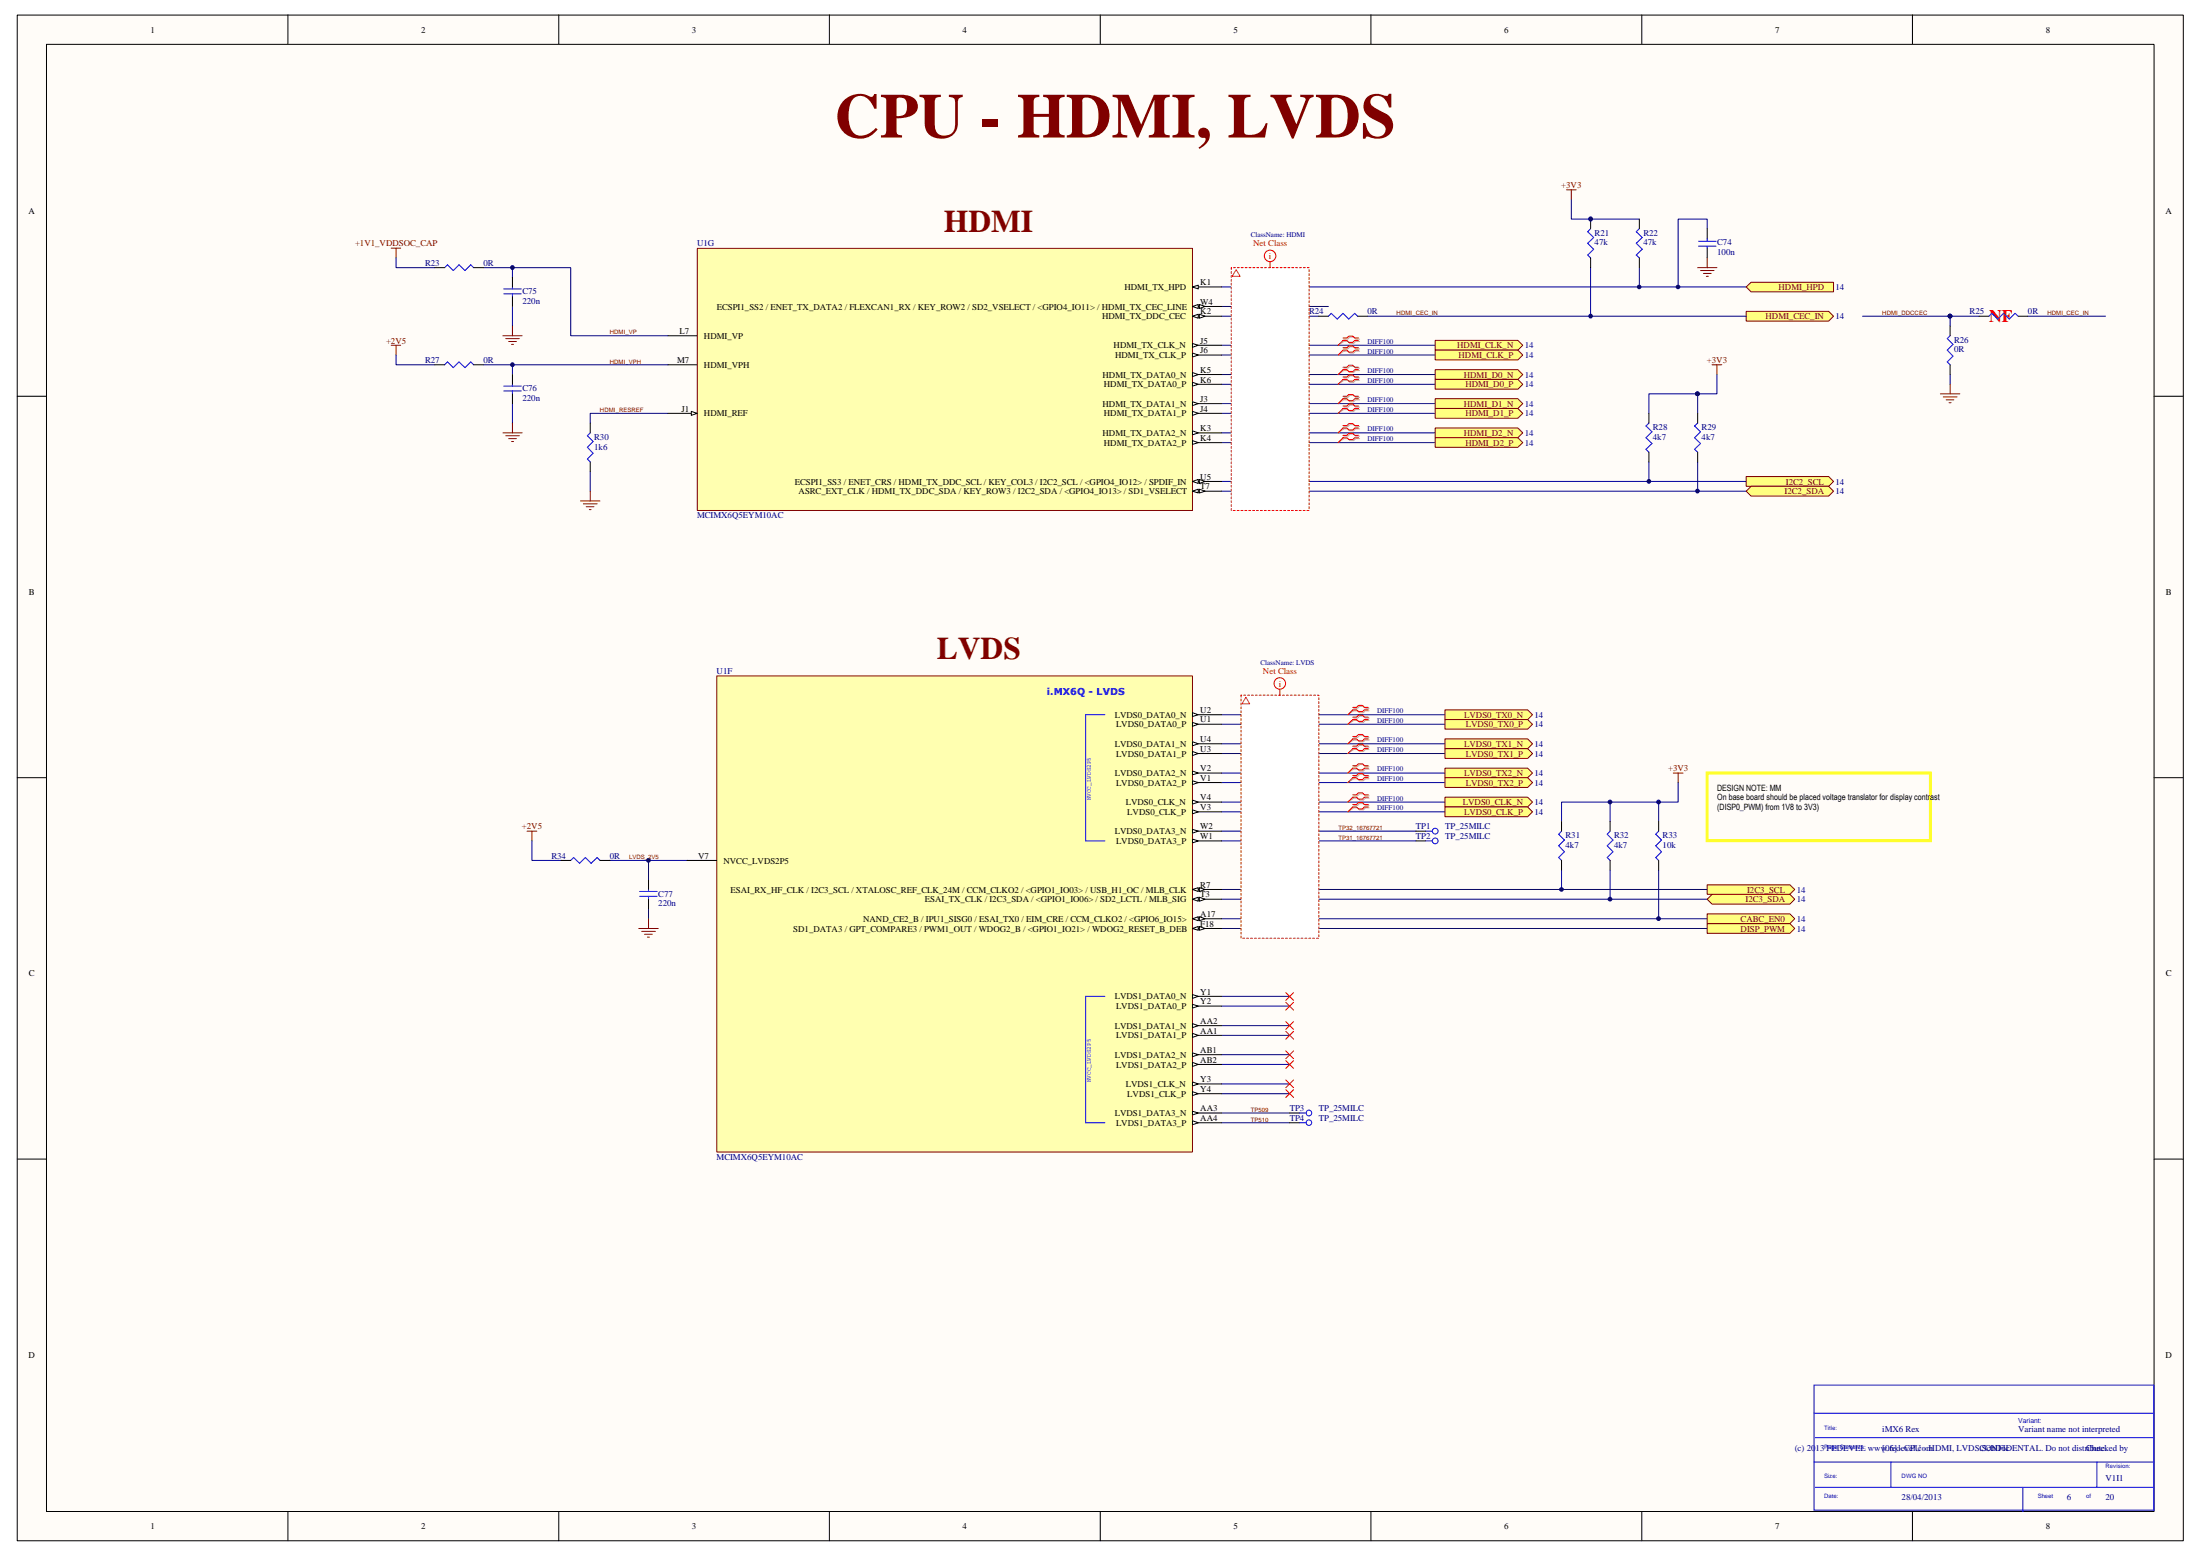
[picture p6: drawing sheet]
<svg xmlns="http://www.w3.org/2000/svg" width="420mm" height="297mm" viewBox="0 0 420 297" stroke-linecap="round" stroke-linejoin="round" font-family="sans-serif">
<path d="M3.3 2.9h413.7v291.2h-413.7z" fill="#fffcf8"/>
<path d="M3.3 2.9h413.7v291.2h-413.7z" fill="none" stroke="#000" stroke-width=".19"/>
<path d="M8.9 8.5h402.5v280h-402.5z" fill="#fffcf8"/>
<g fill="none" stroke="#000" stroke-width=".19">
<path d="M8.9 8.5h402.5v280h-402.5zM55 2.8v5.6M106.7 2.8v5.6M158.4 2.8v5.6M210.1 2.8v5.6M261.8 2.8v5.6M313.6 2.8v5.6M365.2 2.8v5.6M3.3 75.6h5.5M411.4 75.6h5.6M3.3 148.5h5.5M411.4 148.5h5.6"/>
<path d="M3.3 221.3h5.5M411.4 221.3h5.6M55 288.5v5.6M106.7 288.5v5.6M158.4 288.5v5.6M210.1 288.5v5.6M261.8 288.5v5.6M313.6 288.5v5.6M365.2 288.5v5.6"/>
</g>
<g fill="none" stroke="#000080" stroke-width=".19">
<path d="M97.9 58.5v3.7M97.9 69.6v1.9M97.9 77v3.8M233.3 65.9h40.8M233.3 67.8h40.8M233.3 71.5h40.8M233.3 73.4h40.8M233.3 77h40.8M233.3 78.9h40.8M112.7 90v3.8M233.3 82.6h40.8M233.3 84.5h40.8"/>
<path d="M233.3 177.2h92.7"/>
</g>
<path d="M346.4 264.4h64.9v23.9h-64.9zM346.4 269.8h65M346.4 279.1h65M346.7 274.4h64.7M361.1 279.1v4.8M400.5 279.1v4.8M346.7 283.9h64.7M386.3 283.9v4.6" fill="none" stroke="#00f" stroke-width=".19"/>
<circle cx="97.9" cy="69.6" r=".35" fill="#000080"/>
<g fill="none" stroke="#000080" stroke-width=".19">
<path d="M97.9 51.1v1.9"/>
<circle cx="97.9" cy="69.6" r=".35"/>
</g>
<circle cx="97.9" cy="51.1" r=".35" fill="#000080"/>
<g fill="none" stroke="#000080" stroke-width=".19">
<path d="M75.6 49.2v1.9h7.4M92.3 51.1h16.7v13h18.6M75.6 67.8v1.8h7.4M92.3 69.6h35.3M127.6 78.9h-14.9v1.9M233.3 93.8h100.2M233.3 91.9h100.2M123.9 164.3v3.7M233.3 190.2h13M233.3 192.1h13M233.3 195.8h13M233.3 197.7h13"/>
<path d="M233.3 201.3h13M233.3 203.2h13M233.3 206.9h13M233.3 208.8h13"/>
<circle cx="97.9" cy="51.1" r=".35"/>
</g>
<g fill="none" stroke="#800000" stroke-width=".19">
<path d="M74.7 47.4h1.8M75.6 47.4v1.8M74.7 65.9h1.8M75.6 65.9v1.9M96 64.1h3.7M96.6 64.6h2.6M97.1 65.2h1.5M97.7 65.7h.4M97.9 62.2v1.9M96 82.6h3.7M96.6 83.2h2.6M97.1 83.7h1.5"/>
<path d="M97.7 84.3h.4M97.9 80.8v1.8M110.9 95.6h3.7M111.4 96.2h2.6M112 96.7h1.4M112.6 97.3h.3M112.7 93.8v1.8"/>
</g>
<circle cx="123.8" cy="164.2" r=".36" fill="#000080"/>
<g fill="none" stroke="#000080" stroke-width=".19">
<path d="M233.3 136.4h42.7M233.3 138.3h42.7M233.3 142h42.7M233.3 143.8h42.7M233.3 147.6h42.7M233.3 149.4h42.7M233.3 153.1h42.7M233.3 155h42.7M233.3 158.7h37.1M101.6 160.5v3.8h5.5M116.4 164.3h14.9M123.9 173.5v1.9"/>
<path d="M233.3 160.5h37.1M233.3 175.4h92.7M233.3 169.8h92.7M233.3 171.7h92.7M233.3 212.5h13M233.3 214.3h13"/>
<circle cx="123.8" cy="164.2" r=".36"/>
</g>
<path d="M100.7 158.7h1.8M101.6 158.7v1.8M122 177.2h3.7M122.5 177.8h2.7M123.1 178.4h1.5M123.6 178.9h.4M123.9 175.4v1.8" fill="none" stroke="#800000" stroke-width=".19"/>
<path d="M276 135.5h15.7l1 .9-1 1h-15.7z" fill-rule="evenodd" fill="#ffff80"/>
<path d="M276 135.5h15.7l1 .9-1 1h-15.7z" fill="none" stroke="#800000" stroke-width=".19"/>
<path d="M258.5 135.2h.8l.4-.4h.7l.4 .4h.7M261.5 135.7h-.7l-.4 .4h-.7l-.4-.4h-.8l-1.1 .7" fill="none" stroke="#d0a19e" stroke-width=".19"/>
<path d="M258.3 135h.8l.3-.3h.8l.4 .3h.7M261.3 135.5h-.7l-.4 .3h-.8l-.3-.3h-.8l-.9 .9" fill="none" stroke="#f00" stroke-width=".19"/>
<path d="M276 137.4h15.7l1 .9-1 .9h-15.7z" fill-rule="evenodd" fill="#ffff80"/>
<path d="M276 137.4h15.7l1 .9-1 .9h-15.7z" fill="none" stroke="#800000" stroke-width=".19"/>
<path d="M258.5 137.1h.8l.4-.4h.7l.4 .4h.7M261.5 137.5h-.7l-.4 .4h-.7l-.4-.4h-.8l-1.1 .8" fill="none" stroke="#d0a19e" stroke-width=".19"/>
<path d="M258.3 136.9h.8l.3-.4h.8l.4 .4h.7M261.3 137.4h-.7l-.4 .3h-.8l-.3-.3h-.8l-.9 .9" fill="none" stroke="#f00" stroke-width=".19"/>
<path d="M276 141.1h15.7l1 .9-1 .9h-15.7z" fill-rule="evenodd" fill="#ffff80"/>
<path d="M276 141.1h15.7l1 .9-1 .9h-15.7z" fill="none" stroke="#800000" stroke-width=".19"/>
<path d="M258.5 140.8h.8l.4-.4h.7l.4 .4h.7M261.5 141.3h-.7l-.4 .3h-.7l-.4-.3h-.8l-1.1 .7" fill="none" stroke="#d0a19e" stroke-width=".19"/>
<path d="M258.3 140.6h.8l.3-.4h.8l.4 .4h.7M261.3 141.1h-.7l-.4 .3h-.8l-.3-.3h-.8l-.9 .9" fill="none" stroke="#f00" stroke-width=".19"/>
<path d="M276 142.9h15.7l1 .9-1 1h-15.7z" fill-rule="evenodd" fill="#ffff80"/>
<path d="M276 142.9h15.7l1 .9-1 1h-15.7z" fill="none" stroke="#800000" stroke-width=".19"/>
<path d="M258.5 142.6h.8l.4-.3h.7l.4 .3h.7M261.5 143.1h-.7l-.4 .4h-.7l-.4-.4h-.8l-1.1 .7" fill="none" stroke="#d0a19e" stroke-width=".19"/>
<path d="M258.3 142.5h.8l.3-.4h.8l.4 .4h.7M261.3 142.9h-.7l-.4 .4h-.8l-.3-.4h-.8l-.9 .9" fill="none" stroke="#f00" stroke-width=".19"/>
<path d="M276 146.6h15.7l1 1-1 .9h-15.7z" fill-rule="evenodd" fill="#ffff80"/>
<path d="M276 146.6h15.7l1 1-1 .9h-15.7z" fill="none" stroke="#800000" stroke-width=".19"/>
<path d="M258.5 146.3h.8l.4-.3h.7l.4 .3h.7M261.5 146.8h-.7l-.4 .4h-.7l-.4-.4h-.8l-1.1 .8" fill="none" stroke="#d0a19e" stroke-width=".19"/>
<path d="M258.3 146.2h.8l.3-.4h.8l.4 .4h.7M261.3 146.6h-.7l-.4 .4h-.8l-.3-.4h-.8l-.9 1" fill="none" stroke="#f00" stroke-width=".19"/>
<path d="M276 148.5h15.7l1 .9-1 .9h-15.7z" fill-rule="evenodd" fill="#ffff80"/>
<path d="M276 148.5h15.7l1 .9-1 .9h-15.7z" fill="none" stroke="#800000" stroke-width=".19"/>
<path d="M258.5 148.2h.8l.4-.4h.7l.4 .4h.7M261.5 148.7h-.7l-.4 .4h-.7l-.4-.4h-.8l-1.1 .7" fill="none" stroke="#d0a19e" stroke-width=".19"/>
<path d="M258.3 148h.8l.3-.3h.8l.4 .3h.7M261.3 148.5h-.7l-.4 .3h-.8l-.3-.3h-.8l-.9 .9" fill="none" stroke="#f00" stroke-width=".19"/>
<path d="M276 152.2h15.7l1 .9-1 1h-15.7z" fill-rule="evenodd" fill="#ffff80"/>
<path d="M276 152.2h15.7l1 .9-1 1h-15.7z" fill="none" stroke="#800000" stroke-width=".19"/>
<path d="M258.5 151.9h.8l.4-.3h.7l.4 .3h.7M261.5 152.4h-.7l-.4 .3h-.7l-.4-.3h-.8l-1.1 .7" fill="none" stroke="#d0a19e" stroke-width=".19"/>
<path d="M258.3 151.7h.8l.3-.4h.8l.4 .4h.7M261.3 152.2h-.7l-.4 .4h-.8l-.3-.4h-.8l-.9 .9" fill="none" stroke="#f00" stroke-width=".19"/>
<path d="M276 154.1h15.7l1 .9-1 .9h-15.7z" fill-rule="evenodd" fill="#ffff80"/>
<path d="M276 154.1h15.7l1 .9-1 .9h-15.7z" fill="none" stroke="#800000" stroke-width=".19"/>
<path d="M258.5 153.8h.8l.4-.4h.7l.4 .4h.7M261.5 154.2h-.7l-.4 .4h-.7l-.4-.4h-.8l-1.1 .8" fill="none" stroke="#d0a19e" stroke-width=".19"/>
<path d="M258.3 153.6h.8l.3-.4h.8l.4 .4h.7M261.3 154.1h-.7l-.4 .3h-.8l-.3-.3h-.8l-.9 .9" fill="none" stroke="#f00" stroke-width=".19"/>
<path d="M326 168.9h15.8l1 .9-1 .9h-15.8z" fill-rule="evenodd" fill="#ffff80"/>
<path d="M326 168.9h15.8l1 .9-1 .9h-15.8z" fill="none" stroke="#800000" stroke-width=".19"/>
<path d="M326 171.7l1-1h14.8l1 1-1 .9h-14.8z" fill-rule="evenodd" fill="#ffff80"/>
<path d="M326 171.7l1-1h14.8l1 1-1 .9h-14.8z" fill="none" stroke="#800000" stroke-width=".19"/>
<path d="M326 174.5h15.8l1 .9-1 .9h-15.8z" fill-rule="evenodd" fill="#ffff80"/>
<path d="M319.6 147.6h1.8M320.5 147.6v1.8M326 174.5h15.8l1 .9-1 .9h-15.8z" fill="none" stroke="#800000" stroke-width=".19"/>
<path d="M316.8 153.1v3.7M320.5 149.4v3.7h-22.3v3.7" fill="none" stroke="#000080" stroke-width=".19"/>
<circle cx="316.8" cy="153.1" r=".36" fill="#000080"/>
<g fill="none" stroke="#000080" stroke-width=".19">
<path d="M307.5 153.1v3.7"/>
<circle cx="316.8" cy="153.1" r=".36"/>
</g>
<circle cx="307.5" cy="153.1" r=".36" fill="#000080"/>
<g fill="none" stroke="#000080" stroke-width=".19">
<path d="M298.2 166.1v3.7"/>
<circle cx="307.5" cy="153.1" r=".36"/>
</g>
<circle cx="298.2" cy="169.8" r=".35" fill="#000080"/>
<g fill="none" stroke="#000080" stroke-width=".19">
<path d="M307.5 166.1v5.6"/>
<circle cx="298.2" cy="169.8" r=".35"/>
</g>
<circle cx="307.5" cy="171.6" r=".36" fill="#000080"/>
<g fill="none" stroke="#000080" stroke-width=".19">
<path d="M316.8 166.1v9.3"/>
<circle cx="307.5" cy="171.6" r=".36"/>
</g>
<circle cx="316.8" cy="175.4" r=".36" fill="#000080"/>
<g fill="none" stroke="#000080" stroke-width=".19">
<path d="M233.3 58.5h20.4"/>
<circle cx="316.8" cy="175.4" r=".36"/>
</g>
<path d="M326 147.6h42.7v12.9h-42.7z" fill="none" stroke="#ff0" stroke-width=".56"/>
<path d="M274.1 65h15.8l.9 .9-.9 .9h-15.8z" fill-rule="evenodd" fill="#ffff80"/>
<path d="M274.1 65h15.8l.9 .9-.9 .9h-15.8z" fill="none" stroke="#800000" stroke-width=".19"/>
<path d="M256.7 64.7h.7l.4-.4h.7l.4 .4h.8M259.7 65.2h-.8l-.4 .4h-.7l-.4-.4h-.7l-1.1 .7" fill="none" stroke="#d0a19e" stroke-width=".19"/>
<path d="M256.5 64.5h.7l.4-.3h.7l.4 .3h.7M259.4 65h-.7l-.4 .4h-.7l-.4-.4h-.7l-.9 .9" fill="none" stroke="#f00" stroke-width=".19"/>
<path d="M274.1 66.8h15.8l.9 1-.9 .9h-15.8z" fill-rule="evenodd" fill="#ffff80"/>
<path d="M274.1 66.8h15.8l.9 1-.9 .9h-15.8z" fill="none" stroke="#800000" stroke-width=".19"/>
<path d="M256.7 66.6h.7l.4-.4h.7l.4 .4h.8M259.7 67.1h-.8l-.4 .3h-.7l-.4-.3h-.7l-1.1 .7" fill="none" stroke="#d0a19e" stroke-width=".19"/>
<path d="M256.5 66.4h.7l.4-.4h.7l.4 .4h.7M259.4 66.8h-.7l-.4 .4h-.7l-.4-.4h-.7l-.9 1" fill="none" stroke="#f00" stroke-width=".19"/>
<path d="M274.1 70.6h15.8l.9 .9-.9 .9h-15.8z" fill-rule="evenodd" fill="#ffff80"/>
<path d="M274.1 70.6h15.8l.9 .9-.9 .9h-15.8z" fill="none" stroke="#800000" stroke-width=".19"/>
<path d="M256.7 70.3h.7l.4-.4h.7l.4 .4h.8M259.7 70.7h-.8l-.4 .4h-.7l-.4-.4h-.7l-1.1 .8" fill="none" stroke="#d0a19e" stroke-width=".19"/>
<path d="M256.5 70.1h.7l.4-.4h.7l.4 .4h.7M259.4 70.6h-.7l-.4 .4h-.7l-.4-.4h-.7l-.9 .9" fill="none" stroke="#f00" stroke-width=".19"/>
<path d="M274.1 72.4h15.8l.9 1-.9 .9h-15.8z" fill-rule="evenodd" fill="#ffff80"/>
<path d="M274.1 72.4h15.8l.9 1-.9 .9h-15.8z" fill="none" stroke="#800000" stroke-width=".19"/>
<path d="M256.7 72.1h.7l.4-.3h.7l.4 .3h.8M259.7 72.6h-.8l-.4 .4h-.7l-.4-.4h-.7l-1.1 .8" fill="none" stroke="#d0a19e" stroke-width=".19"/>
<path d="M256.5 72h.7l.4-.4h.7l.4 .4h.7M259.4 72.4h-.7l-.4 .4h-.7l-.4-.4h-.7l-.9 1" fill="none" stroke="#f00" stroke-width=".19"/>
<path d="M274.1 76.1h15.8l.9 .9-.9 1h-15.8z" fill-rule="evenodd" fill="#ffff80"/>
<path d="M274.1 76.1h15.8l.9 .9-.9 1h-15.8z" fill="none" stroke="#800000" stroke-width=".19"/>
<path d="M256.7 75.9h.7l.4-.4h.7l.4 .4h.8M259.7 76.3h-.8l-.4 .4h-.7l-.4-.4h-.7l-1.1 .7" fill="none" stroke="#d0a19e" stroke-width=".19"/>
<path d="M256.5 75.6h.7l.4-.3h.7l.4 .3h.7M259.4 76.1h-.7l-.4 .4h-.7l-.4-.4h-.7l-.9 .9" fill="none" stroke="#f00" stroke-width=".19"/>
<path d="M274.1 78h15.8l.9 .9-.9 .9h-15.8z" fill-rule="evenodd" fill="#ffff80"/>
<path d="M274.1 78h15.8l.9 .9-.9 .9h-15.8z" fill="none" stroke="#800000" stroke-width=".19"/>
<path d="M256.7 77.7h.7l.4-.4h.7l.4 .4h.8M259.7 78.2h-.8l-.4 .3h-.7l-.4-.3h-.7l-1.1 .7" fill="none" stroke="#d0a19e" stroke-width=".19"/>
<path d="M256.5 77.5h.7l.4-.4h.7l.4 .4h.7M259.4 78h-.7l-.4 .4h-.7l-.4-.4h-.7l-.9 .9" fill="none" stroke="#f00" stroke-width=".19"/>
<path d="M274.1 81.7h15.8l.9 .9-.9 1h-15.8z" fill-rule="evenodd" fill="#ffff80"/>
<path d="M274.1 81.7h15.8l.9 .9-.9 1h-15.8z" fill="none" stroke="#800000" stroke-width=".19"/>
<path d="M256.7 81.4h.7l.4-.3h.7l.4 .3h.8M259.7 81.9h-.8l-.4 .4h-.7l-.4-.4h-.7l-1.1 .7" fill="none" stroke="#d0a19e" stroke-width=".19"/>
<path d="M256.5 81.2h.7l.4-.3h.7l.4 .3h.7M259.4 81.7h-.7l-.4 .4h-.7l-.4-.4h-.7l-.9 .9" fill="none" stroke="#f00" stroke-width=".19"/>
<path d="M274.1 83.6h15.8l.9 .9-.9 .9h-15.8z" fill-rule="evenodd" fill="#ffff80"/>
<path d="M370.6 75.2h3.7M371.1 75.8h2.6M371.7 76.3h1.5M372.2 76.9h.4M372.4 73.4v1.8M274.1 83.6h15.8l.9 .9-.9 .9h-15.8z" fill="none" stroke="#800000" stroke-width=".19"/>
<path d="M256.7 83.3h.7l.4-.4h.7l.4 .4h.8M259.7 83.7h-.8l-.4 .4h-.7l-.4-.4h-.7l-1.1 .8" fill="none" stroke="#d0a19e" stroke-width=".19"/>
<path d="M256.5 83.1h.7l.4-.4h.7l.4 .4h.7M259.4 83.6h-.7l-.4 .3h-.7l-.4-.3h-.7l-.9 .9" fill="none" stroke="#f00" stroke-width=".19"/>
<path d="M355.7 60.4h16.7M372.4 71.5v1.9M387.3 60.4h14.8" fill="none" stroke="#000080" stroke-width=".19"/>
<circle cx="372.4" cy="60.3" r=".36" fill="#000080"/>
<circle cx="372.4" cy="60.3" r=".36" fill="none" stroke="#000080" stroke-width=".19"/>
<path d="M333.5 54.8l.9-.9h15.8v1.8h-15.8z" fill-rule="evenodd" fill="#ffff80"/>
<path d="M333.5 54.8l.9-.9h15.8v1.8h-15.8zM327 69.6h1.8M327.9 69.6v1.9" fill="none" stroke="#800000" stroke-width=".19"/>
<path d="M333.5 91h15.7l1 .9-1 .9h-15.7z" fill-rule="evenodd" fill="#ffff80"/>
<path d="M333.5 91h15.7l1 .9-1 .9h-15.7z" fill="none" stroke="#800000" stroke-width=".19"/>
<path d="M333.5 93.8l.9-1h14.8l1 1-1 .9h-14.8z" fill-rule="evenodd" fill="#ffff80"/>
<path d="M333.5 93.8l.9-1h14.8l1 1-1 .9h-14.8z" fill="none" stroke="#800000" stroke-width=".19"/>
<path d="M324.2 75.2h-9.3v3.7" fill="none" stroke="#000080" stroke-width=".19"/>
<circle cx="324.2" cy="75.2" r=".35" fill="#000080"/>
<g fill="none" stroke="#000080" stroke-width=".19">
<path d="M324.2 75.2v3.7"/>
<circle cx="324.2" cy="75.2" r=".35"/>
</g>
<circle cx="324.2" cy="75.2" r=".35" fill="#000080"/>
<g fill="none" stroke="#000080" stroke-width=".19">
<path d="M327.9 71.5v3.7h-3.7"/>
<circle cx="324.2" cy="75.2" r=".35"/>
</g>
<circle cx="324.2" cy="75.2" r=".35" fill="#000080"/>
<circle cx="324.2" cy="75.2" r=".35" fill="none" stroke="#000080" stroke-width=".19"/>
<path d="M333.5 59.4h15.7l1 1-1 .9h-15.7z" fill-rule="evenodd" fill="#ffff80"/>
<path d="M324.2 51.1h3.7M324.8 51.6h2.6M325.3 52.2h1.5M325.9 52.7h.4M326 49.2v1.9M333.5 59.4h15.7l1 1-1 .9h-15.7z" fill="none" stroke="#800000" stroke-width=".19"/>
<path d="M233.3 54.8h100.2M233.3 60.4h18.6M261.1 60.4h72.4M314.9 88.2v3.7" fill="none" stroke="#000080" stroke-width=".19"/>
<circle cx="314.9" cy="91.9" r=".35" fill="#000080"/>
<g fill="none" stroke="#000080" stroke-width=".19">
<path d="M324.2 88.2v5.6"/>
<circle cx="314.9" cy="91.9" r=".35"/>
</g>
<circle cx="324.2" cy="93.7" r=".35" fill="#000080"/>
<g fill="none" stroke="#000080" stroke-width=".19">
<path d="M303.8 51.1v9.3"/>
<circle cx="324.2" cy="93.7" r=".35"/>
</g>
<circle cx="303.8" cy="60.3" r=".35" fill="#000080"/>
<g fill="none" stroke="#000080" stroke-width=".19">
<path d="M313.1 51.1v3.7"/>
<circle cx="303.8" cy="60.3" r=".35"/>
</g>
<circle cx="313" cy="54.8" r=".34" fill="#000080"/>
<g fill="none" stroke="#000080" stroke-width=".19">
<path d="M326 43.6v-1.8h-5.5v13"/>
<circle cx="313" cy="54.8" r=".34"/>
</g>
<circle cx="320.5" cy="54.8" r=".35" fill="#000080"/>
<g fill="none" stroke="#000080" stroke-width=".19">
<path d="M300.1 38.1v3.7h13M372.4 60.4v1.8"/>
<circle cx="320.5" cy="54.8" r=".35"/>
</g>
<path d="M299.2 36.2h1.8M300.1 36.2v1.9" fill="none" stroke="#800000" stroke-width=".19"/>
<g fill="none" stroke="#f00" stroke-width=".19">
<path d="M245.6 189.5l1.4 1.5M245.6 191.3l1.4 1.5M245.6 195l1.4 1.5M245.6 196.9l1.4 1.5M247 189.5l-1.4 1.5M247 191.3l-1.4 1.5M247 195l-1.4 1.5M247 196.9l-1.4 1.5M245.6 200.6l1.4 1.5M245.6 202.5l1.4 1.5M245.6 206.2l1.4 1.4M245.6 208l1.4 1.5"/>
<path d="M247 200.6l-1.4 1.5M247 202.5l-1.4 1.5M247 206.2l-1.4 1.4M247 208l-1.4 1.5"/>
</g>
<g fill="none" stroke="#00f" stroke-width=".19">
<path d="M84.9 51.1l.6-.6 1.1 1.1 1.1-1.1 1.1 1.1 1.1-1.1 .6 .6M96.2 56.1h3.4M96.2 55.2h3.4M97.9 54.8v.4M97.9 56.1v.5M324.4 46.1h3.3M324.4 47h3.3M326 45.5v.6M326 47v.4M84.9 69.6l.6-.5 1.1 1.1 1.1-1.1 1.1 1.1 1.1-1.1 .6 .5M96.2 74.6h3.4M96.2 73.7h3.4"/>
<path d="M97.9 73.4v.3M97.9 74.6v.6M316.8 158.7l-.6 .6 1.1 1.1-1.1 1.1 1.1 1.1-1.1 1.1 .6 .6M109 164.3l.5-.6 1.2 1.1 1.1-1.1 1.1 1.1 1.1-1.1 .6 .6M122.2 171.1h3.3M122.2 170.2h3.3M123.9 169.8v.4M123.9 171.1v.6"/>
</g>
<g fill="none" stroke="#000" stroke-width=".19">
<path d="M83 51.1h1.9M90.5 51.1h1.8M97.9 53v1.8M97.9 56.6v1.9M326 43.6v1.9M326 47.4v1.8M83 69.6h1.9M90.5 69.6h1.8M97.9 71.5v1.9M97.9 75.2v1.8M316.8 156.8v1.9M107.1 164.3h1.9"/>
<path d="M114.6 164.3h1.8M123.9 168v1.8M123.9 171.7v1.8M316.8 164.3v1.8"/>
</g>
<circle cx="372.4" cy="60.3" r=".36" fill="#000080"/>
<g fill="none" stroke="#000080" stroke-width=".19">
<path d="M372.4 60.4h5.6"/>
<circle cx="372.4" cy="60.3" r=".36"/>
</g>
<circle cx="372.4" cy="60.3" r=".36" fill="#000080"/>
<circle cx="372.4" cy="60.3" r=".36" fill="none" stroke="#000080" stroke-width=".19"/>
<path d="M303.8 43.6l-.6 .6 1.2 1.1-1.2 1.1 1.2 1.2-1.2 1.1 .6 .5M253.7 60.4l.5-.6 1.2 1.1 1.1-1.1 1.1 1.1 1.1-1.1 .6 .6M372.4 64.1l-.5 .5 1.1 1.1-1.1 1.1 1.1 1.2-1.1 1.1 .5 .5M379.8 60.4l.6-.6 1.1 1.1 1.1-1.1 1.1 1.1 1.1-1.1 .6 .6" fill="none" stroke="#00f" stroke-width=".19"/>
<path d="M303.8 41.8v1.8M303.8 49.2v1.9M251.9 60.4h1.8M259.3 60.4h1.8M372.4 62.2v1.9M372.4 69.6v1.9M378 60.4h1.8M385.4 60.4h1.9" fill="none" stroke="#000" stroke-width=".19"/>
<circle cx="303.8" cy="41.8" r=".35" fill="#000080"/>
<circle cx="303.8" cy="41.8" r=".35" fill="none" stroke="#000080" stroke-width=".19"/>
<circle cx="303.8" cy="41.8" r=".35" fill="#000080"/>
<circle cx="303.8" cy="41.8" r=".35" fill="none" stroke="#000080" stroke-width=".19"/>
<g fill="none" stroke="#00f" stroke-width=".19">
<path d="M313.1 43.6l-.6 .6 1.1 1.1-1.1 1.1 1.1 1.2-1.1 1.1 .6 .5M314.9 80.8l-.5 .5 1.1 1.1-1.1 1.2 1.1 1.1-1.1 1.1 .5 .5M324.2 80.8l-.6 .5 1.2 1.1-1.2 1.2 1.2 1.1-1.2 1.1 .6 .5M272.3 158.7h1.2M298.2 158.7l-.5 .6 1.1 1.1-1.1 1.1 1.1 1.1-1.1 1.1 .5 .6M307.5 158.7l-.6 .6 1.1 1.1-1.1 1.1 1.1 1.1-1.1 1.1 .6 .6M272.3 160.5h1.2M248.1 212.5h1.4M248.1 214.3h1.4"/>
<circle cx="274.1" cy="158.7" r=".55"/>
<circle cx="274.1" cy="160.5" r=".55"/>
<circle cx="250" cy="212.5" r=".54"/>
<circle cx="250" cy="214.3" r=".53"/>
</g>
<g fill="none" stroke="#000" stroke-width=".19">
<path d="M313.1 41.8v1.8M313.1 49.2v1.9M314.9 78.9v1.9M324.2 78.9v1.9M314.9 86.3v1.9M324.2 86.3v1.9M270.4 158.7h1.9M298.2 156.8v1.9M307.5 156.8v1.9M270.4 160.5h1.9M298.2 164.3v1.8M307.5 164.3v1.8"/>
<path d="M246.3 212.5h1.8M246.3 214.3h1.8"/>
</g>
<path d="M136.9 129.1h90.8v90.8h-90.8z" fill="#ffffb0"/>
<path d="M136.9 129h90.8v90.9h-90.8z" fill="none" stroke="#800000" stroke-width=".19"/>
<path d="M211 136.4h-3.7v24.1h3.7M211 190.2h-3.7v24.1h3.7" fill="none" stroke="#00f" stroke-width=".19"/>
<path d="M227.7 153.1h5.6" fill="none" stroke="#000" stroke-width=".19"/>
<path d="M227.7 152.7l1.1 .4-1.1 .4z" fill="#fffcf8"/>
<path d="M227.7 152.7l1.1 .4-1.1 .4zM227.7 155h5.6" fill="none" stroke="#000" stroke-width=".19"/>
<path d="M227.7 154.6l1.1 .4-1.1 .4z" fill="#fffcf8"/>
<path d="M227.7 136.4h5.6M227.7 154.6l1.1 .4-1.1 .4z" fill="none" stroke="#000" stroke-width=".19"/>
<path d="M227.7 136.1l1.1 .3-1.1 .4z" fill="#fffcf8"/>
<path d="M227.7 136.1l1.1 .3-1.1 .4zM227.7 138.3h5.6" fill="none" stroke="#000" stroke-width=".19"/>
<path d="M227.7 137.9l1.1 .4-1.1 .3z" fill="#fffcf8"/>
<path d="M227.7 137.9l1.1 .4-1.1 .3zM227.7 142h5.6" fill="none" stroke="#000" stroke-width=".19"/>
<path d="M227.7 141.6l1.1 .4-1.1 .4z" fill="#fffcf8"/>
<path d="M227.7 141.6l1.1 .4-1.1 .4zM227.7 143.8h5.6" fill="none" stroke="#000" stroke-width=".19"/>
<path d="M227.7 143.5l1.1 .3-1.1 .4z" fill="#fffcf8"/>
<path d="M227.7 143.5l1.1 .3-1.1 .4zM227.7 147.6h5.6" fill="none" stroke="#000" stroke-width=".19"/>
<path d="M227.7 147.2l1.1 .4-1.1 .3z" fill="#fffcf8"/>
<path d="M227.7 147.2l1.1 .4-1.1 .3zM227.7 149.4h5.6" fill="none" stroke="#000" stroke-width=".19"/>
<path d="M227.7 149.1l1.1 .3-1.1 .4z" fill="#fffcf8"/>
<path d="M227.7 149.1l1.1 .3-1.1 .4zM227.7 158.7h5.6" fill="none" stroke="#000" stroke-width=".19"/>
<path d="M227.7 158.3l1.1 .4-1.1 .3z" fill="#fffcf8"/>
<path d="M227.7 158.3l1.1 .4-1.1 .3zM227.7 160.5h5.6" fill="none" stroke="#000" stroke-width=".19"/>
<path d="M227.7 160.2l1.1 .3-1.1 .4z" fill="#fffcf8"/>
<path d="M227.7 160.2l1.1 .3-1.1 .4zM227.7 206.9h5.6" fill="none" stroke="#000" stroke-width=".19"/>
<path d="M227.7 206.5l1.1 .4-1.1 .4z" fill="#fffcf8"/>
<path d="M227.7 206.5l1.1 .4-1.1 .4zM227.7 208.8h5.6" fill="none" stroke="#000" stroke-width=".19"/>
<path d="M227.7 208.4l1.1 .4-1.1 .3z" fill="#fffcf8"/>
<path d="M227.7 190.2h5.6M227.7 208.4l1.1 .4-1.1 .3z" fill="none" stroke="#000" stroke-width=".19"/>
<path d="M227.7 189.9l1.1 .3-1.1 .4z" fill="#fffcf8"/>
<path d="M227.7 189.9l1.1 .3-1.1 .4zM227.7 192.1h5.6" fill="none" stroke="#000" stroke-width=".19"/>
<path d="M227.7 191.7l1.1 .4-1.1 .3z" fill="#fffcf8"/>
<path d="M227.7 191.7l1.1 .4-1.1 .3zM227.7 195.8h5.6" fill="none" stroke="#000" stroke-width=".19"/>
<path d="M227.7 195.4l1.1 .4-1.1 .4z" fill="#fffcf8"/>
<path d="M227.7 195.4l1.1 .4-1.1 .4zM227.7 197.7h5.6" fill="none" stroke="#000" stroke-width=".19"/>
<path d="M227.7 197.3l1.1 .4-1.1 .3z" fill="#fffcf8"/>
<path d="M227.7 197.3l1.1 .4-1.1 .3zM227.7 201.3h5.6" fill="none" stroke="#000" stroke-width=".19"/>
<path d="M227.7 201l1.1 .3-1.1 .4z" fill="#fffcf8"/>
<path d="M227.7 201l1.1 .3-1.1 .4zM227.7 203.2h5.6" fill="none" stroke="#000" stroke-width=".19"/>
<path d="M227.7 202.8l1.1 .4-1.1 .4z" fill="#fffcf8"/>
<path d="M227.7 202.8l1.1 .4-1.1 .4zM227.7 212.5h5.6" fill="none" stroke="#000" stroke-width=".19"/>
<path d="M227.7 212.1l1.1 .4-1.1 .4z" fill="#fffcf8"/>
<path d="M227.7 212.1l1.1 .4-1.1 .4zM227.7 214.3h5.6" fill="none" stroke="#000" stroke-width=".19"/>
<path d="M227.7 214l1.1 .3-1.1 .4z" fill="#fffcf8"/>
<path d="M131.3 164.3h5.6M227.7 177.2h5.6M227.7 214l1.1 .3-1.1 .4z" fill="none" stroke="#000" stroke-width=".19"/>
<path d="M227.7 177.2l1.1-.3v.7z" fill="#fffcf8"/>
<path d="M227.7 177.2l1.1-.3v.7z" fill="none" stroke="#000" stroke-width=".19"/>
<path d="M229.1 176.9l1.1 .3-1.1 .4z" fill="#fffcf8"/>
<path d="M227.7 175.4h5.6M229.1 176.9l1.1 .3-1.1 .4z" fill="none" stroke="#000" stroke-width=".19"/>
<path d="M227.7 175.4l1.1-.4v.8z" fill="#fffcf8"/>
<path d="M227.7 175.4l1.1-.4v.8z" fill="none" stroke="#000" stroke-width=".19"/>
<path d="M229.1 175l1.1 .4-1.1 .4z" fill="#fffcf8"/>
<path d="M227.7 169.8h5.6M229.1 175l1.1 .4-1.1 .4z" fill="none" stroke="#000" stroke-width=".19"/>
<path d="M227.7 169.8l1.1-.3v.7z" fill="#fffcf8"/>
<path d="M227.7 169.8l1.1-.3v.7z" fill="none" stroke="#000" stroke-width=".19"/>
<path d="M229.1 169.5l1.1 .3-1.1 .4z" fill="#fffcf8"/>
<path d="M227.7 171.7h5.6M229.1 169.5l1.1 .3-1.1 .4z" fill="none" stroke="#000" stroke-width=".19"/>
<path d="M227.7 171.7l1.1-.4v.7z" fill="#fffcf8"/>
<path d="M227.7 171.7l1.1-.4v.7z" fill="none" stroke="#000" stroke-width=".19"/>
<path d="M229.1 171.3l1.1 .4-1.1 .3z" fill="#fffcf8"/>
<path d="M229.1 171.3l1.1 .4-1.1 .3z" fill="none" stroke="#000" stroke-width=".19"/>
<path d="M133.2 47.5h94.5v50h-94.5z" fill="#ffffb0"/>
<path d="M133.2 47.4h94.5v50.1h-94.5z" fill="none" stroke="#800000" stroke-width=".19"/>
<path d="M127.6 78.9h5.5" fill="none" stroke="#000" stroke-width=".19"/>
<path d="M132 78.5l1.1 .4-1.1 .4z" fill="#fffcf8"/>
<path d="M132 78.5l1.1 .4-1.1 .4zM227.7 73.4h5.6" fill="none" stroke="#000" stroke-width=".19"/>
<path d="M227.7 73l1.1 .4-1.1 .3z" fill="#fffcf8"/>
<path d="M227.7 73l1.1 .4-1.1 .3zM227.7 78.9h5.6" fill="none" stroke="#000" stroke-width=".19"/>
<path d="M227.7 78.5l1.1 .4-1.1 .4z" fill="#fffcf8"/>
<path d="M227.7 78.5l1.1 .4-1.1 .4zM227.7 77h5.6" fill="none" stroke="#000" stroke-width=".19"/>
<path d="M227.7 76.7l1.1 .3-1.1 .4z" fill="#fffcf8"/>
<path d="M227.7 76.7l1.1 .3-1.1 .4zM227.7 71.5h5.6" fill="none" stroke="#000" stroke-width=".19"/>
<path d="M227.7 71.1l1.1 .4-1.1 .4z" fill="#fffcf8"/>
<path d="M227.7 71.1l1.1 .4-1.1 .4zM227.7 84.5h5.6" fill="none" stroke="#000" stroke-width=".19"/>
<path d="M227.7 84.1l1.1 .4-1.1 .3z" fill="#fffcf8"/>
<path d="M127.6 64.1h5.5M127.6 69.6h5.5M227.7 84.1l1.1 .4-1.1 .3zM227.7 82.6h5.6" fill="none" stroke="#000" stroke-width=".19"/>
<path d="M227.7 82.3l1.1 .3-1.1 .4z" fill="#fffcf8"/>
<path d="M227.7 65.9h5.6M227.7 82.3l1.1 .3-1.1 .4z" fill="none" stroke="#000" stroke-width=".19"/>
<path d="M227.7 65.6l1.1 .3-1.1 .4z" fill="#fffcf8"/>
<path d="M227.7 54.8h5.6M227.7 65.6l1.1 .3-1.1 .4z" fill="none" stroke="#000" stroke-width=".19"/>
<path d="M227.7 54.8l1.1-.4v.8z" fill="#fffcf8"/>
<path d="M227.7 54.8l1.1-.4v.8zM227.7 60.4h5.6" fill="none" stroke="#000" stroke-width=".19"/>
<path d="M227.7 60.4l1.1-.4v.7z" fill="#fffcf8"/>
<path d="M227.7 60.4l1.1-.4v.7z" fill="none" stroke="#000" stroke-width=".19"/>
<path d="M229.1 60l1.1 .4-1.1 .3z" fill="#fffcf8"/>
<path d="M229.1 60l1.1 .4-1.1 .3zM227.7 67.8h5.6" fill="none" stroke="#000" stroke-width=".19"/>
<path d="M227.7 67.4l1.1 .4-1.1 .4z" fill="#fffcf8"/>
<path d="M227.7 67.4l1.1 .4-1.1 .4zM227.7 91.9h5.6" fill="none" stroke="#000" stroke-width=".19"/>
<path d="M227.7 91.9l1.1-.4v.8z" fill="#fffcf8"/>
<path d="M227.7 91.9l1.1-.4v.8z" fill="none" stroke="#000" stroke-width=".19"/>
<path d="M229.1 91.5l1.1 .4-1.1 .4z" fill="#fffcf8"/>
<path d="M227.7 93.8h5.6M229.1 91.5l1.1 .4-1.1 .4z" fill="none" stroke="#000" stroke-width=".19"/>
<path d="M227.7 93.8l1.1-.4v.7z" fill="#fffcf8"/>
<path d="M227.7 93.8l1.1-.4v.7z" fill="none" stroke="#000" stroke-width=".19"/>
<path d="M229.1 93.4l1.1 .4-1.1 .3z" fill="#fffcf8"/>
<path d="M227.7 58.5h5.6M229.1 93.4l1.1 .4-1.1 .3z" fill="none" stroke="#000" stroke-width=".19"/>
<path d="M227.7 58.5l1.1-.4v.8z" fill="#fffcf8"/>
<path d="M227.7 58.5l1.1-.4v.8z" fill="none" stroke="#000" stroke-width=".19"/>
<path d="M229.1 58.1l1.1 .4-1.1 .4z" fill="#fffcf8"/>
<path d="M229.1 58.1l1.1 .4-1.1 .4z" fill="none" stroke="#000" stroke-width=".19"/>
<path d="M237 132.7h14.9v46.4h-14.9z" fill-rule="evenodd" fill="#fff"/>
<path d="M237 132.7h14.9v46.4h-14.9z" fill="none" stroke="#f00" stroke-width=".19" stroke-dasharray=".4 .4"/>
<path d="M237.9 133.1l.8 1.3h-1.5z" fill="none" stroke="#f33" stroke-width=".19"/>
<g fill="none" stroke="#f00" stroke-width=".19">
<path d="M244.4 131.6v1.1"/>
<circle cx="244.4" cy="130.5" r="1.1"/>
</g>
<path d="M235.2 51.1h14.8v46.4h-14.8z" fill-rule="evenodd" fill="#fff"/>
<path d="M235.2 51.1h14.8v46.4h-14.8z" fill="none" stroke="#f00" stroke-width=".19" stroke-dasharray=".4 .4"/>
<path d="M236.1 51.5l.7 1.2h-1.5z" fill="none" stroke="#f33" stroke-width=".19"/>
<g fill="none" stroke="#f00" stroke-width=".19">
<path d="M242.6 50v1.1"/>
<circle cx="242.6" cy="48.8" r="1.1"/>
</g>
<path d="M112.7 82.6l-.5 .6 1.1 1.1-1.1 1.1 1.1 1.1-1.1 1.1 .5 .6" fill="none" stroke="#00f" stroke-width=".19"/>
<path d="M112.7 80.8v1.8M112.7 88.2v1.8" fill="none" stroke="#000" stroke-width=".19"/>
<path d="M326 176.3h15.8l1 .9-1 1h-15.8z" fill-rule="evenodd" fill="#ffff80"/>
<path d="M326 176.3h15.8l1 .9-1 1h-15.8z" fill="none" stroke="#800000" stroke-width=".19"/>
<text font-size="12.1" fill="#800000" x="159.3" y="26.2">CPU - HDMI, LVDS</text>
<g font-size="6" fill="#800000">
<text x="180.2" y="44.2">HDMI</text>
<text x="178.9" y="125.9">LVDS</text>
</g>
<text font-size="3.3" fill="#f00" x="379.9" y="61.5">NF</text>
<text font-size="1.8" fill="#00f" x="199.9" y="132.7">i.MX6Q - LVDS</text>
<g font-size="1.7">
<text x="28.7" y="6.2">1</text>
<text x="80.4" y="6.2">2</text>
<text x="132.2" y="6.2">3</text>
<text x="183.8" y="6.2">4</text>
<text x="235.6" y="6.2">5</text>
<text x="287.3" y="6.2">6</text>
<text x="339" y="6.2">7</text>
<text x="390.7" y="6.2">8</text>
<text x="5.5" y="40.8">A</text>
<text x="413.6" y="40.8">A</text>
<text x="136.9" y="59.1">ECSPI1_SS2 / ENET_TX_DATA2 / FLEXCAN1_RX / KEY_ROW2 / SD2_VSELECT / &lt;GPIO4_IO11&gt; / HDMI_TX_CEC_LINE</text>
<text x="214.7" y="55.4">HDMI_TX_HPD</text>
<text x="229.2" y="54.4">K1</text>
<text x="229.2" y="58.2">W4</text>
<text x="129.8" y="63.7">L7</text>
<text x="134.4" y="64.6">HDMI_VP</text>
<text x="210.5" y="61">HDMI_TX_DDC_CEC</text>
<text x="229.2" y="60">K2</text>
<text x="229.2" y="65.6">J5</text>
<text x="129.3" y="69.3">M7</text>
<text x="134.4" y="70.2">HDMI_VPH</text>
<text x="212.7" y="66.5">HDMI_TX_CLK_N</text>
<text x="213" y="68.4">HDMI_TX_CLK_P</text>
<text x="229.2" y="71.2">K5</text>
<text x="229.2" y="67.4">J6</text>
<text x="210.6" y="77.6">HDMI_TX_DATA1_N</text>
<text x="210.6" y="72.1">HDMI_TX_DATA0_N</text>
<text x="210.8" y="73.9">HDMI_TX_DATA0_P</text>
<text x="229.2" y="73">K6</text>
<text x="229.2" y="76.7">J3</text>
<text x="130.2" y="78.6">J1</text>
<text x="134.4" y="79.5">HDMI_REF</text>
<text x="210.6" y="83.2">HDMI_TX_DATA2_N</text>
<text x="210.8" y="79.5">HDMI_TX_DATA1_P</text>
<text x="229.2" y="78.6">J4</text>
<text x="229.2" y="82.3">K3</text>
<text x="210.8" y="85">HDMI_TX_DATA2_P</text>
<text x="229.2" y="84.1">K4</text>
<text x="151.8" y="92.5">ECSPI1_SS3 / ENET_CRS / HDMI_TX_DDC_SCL / KEY_COL3 / I2C2_SCL / &lt;GPIO4_IO12&gt; / SPDIF_IN</text>
<text x="152.5" y="94.4">ASRC_EXT_CLK / HDMI_TX_DDC_SDA / KEY_ROW3 / I2C2_SDA / &lt;GPIO4_IO13&gt; / SD1_VSELECT</text>
<text x="229.2" y="91.6">U5</text>
<text x="229.2" y="93.4">T7</text>
<text x="5.5" y="113.6">B</text>
<text x="413.6" y="113.6">B</text>
<text x="212.9" y="137">LVDS0_DATA0_N</text>
<text x="229.2" y="136.1">U2</text>
<text x="229.2" y="137.9">U1</text>
<text x="212.9" y="142.6">LVDS0_DATA1_N</text>
<text x="213.1" y="138.9">LVDS0_DATA0_P</text>
<text x="229.2" y="141.6">U4</text>
<text x="229.2" y="143.5">U3</text>
<text x="212.9" y="148.1">LVDS0_DATA2_N</text>
<text x="213.1" y="144.4">LVDS0_DATA1_P</text>
<text x="213.1" y="150">LVDS0_DATA2_P</text>
<text x="229.2" y="147.2">V2</text>
<text x="229.2" y="149.1">V1</text>
<text x="215" y="153.7">LVDS0_CLK_N</text>
<text x="215.3" y="155.6">LVDS0_CLK_P</text>
<text x="229.2" y="152.8">V4</text>
<text x="229.2" y="154.6">V3</text>
<text x="327.9" y="151">DESIGN NOTE: MM</text>
<text x="327.9" y="152.8">On base board should be placed voltage translator for display contrast</text>
<text x="327.9" y="154.6">(DISP0_PWM) from 1V8 to 3V3)</text>
<text x="212.9" y="159.3">LVDS0_DATA3_N</text>
<text x="213.1" y="161.1">LVDS0_DATA3_P</text>
<text x="229.2" y="158.3">W2</text>
<text x="229.2" y="160.2">W1</text>
<text x="133.3" y="163.9">V7</text>
<text x="138.2" y="164.8">NVCC_LVDS2P5</text>
<text x="139.5" y="170.4">ESAI_RX_HF_CLK / I2C3_SCL / XTALOSC_REF_CLK_24M / CCM_CLKO2 / &lt;GPIO1_IO03&gt; / USB_H1_OC / MLB_CLK</text>
<text x="176.6" y="172.3">ESAI_TX_CLK / I2C3_SDA / &lt;GPIO1_IO06&gt; / SD2_LCTL / MLB_SIG</text>
<text x="229.2" y="171.3">T3</text>
<text x="229.2" y="169.5">R7</text>
<text x="151.5" y="177.8">SD1_DATA3 / GPT_COMPARE3 / PWM1_OUT / WDOG2_B / &lt;GPIO1_IO21&gt; / WDOG2_RESET_B_DEB</text>
<text x="164.8" y="176">NAND_CE2_B / IPU1_SISG0 / ESAI_TX0 / EIM_CRE / CCM_CLKO2 / &lt;GPIO6_IO15&gt;</text>
<text x="229.2" y="175">A17</text>
<text x="229.2" y="176.9">F18</text>
<text x="5.5" y="186.4">C</text>
<text x="212.9" y="190.8">LVDS1_DATA0_N</text>
<text x="229.2" y="189.9">Y1</text>
<text x="229.2" y="191.7">Y2</text>
<text x="413.6" y="186.4">C</text>
<text x="212.9" y="196.4">LVDS1_DATA1_N</text>
<text x="213.1" y="192.7">LVDS1_DATA0_P</text>
<text x="229.2" y="195.5">AA2</text>
<text x="229.2" y="197.3">AA1</text>
<text x="212.9" y="201.9">LVDS1_DATA2_N</text>
<text x="213.1" y="198.2">LVDS1_DATA1_P</text>
<text x="213.1" y="203.8">LVDS1_DATA2_P</text>
<text x="229.2" y="201">AB1</text>
<text x="229.2" y="202.9">AB2</text>
<text x="215" y="207.5">LVDS1_CLK_N</text>
<text x="215.3" y="209.4">LVDS1_CLK_P</text>
<text x="229.2" y="206.6">Y3</text>
<text x="229.2" y="208.4">Y4</text>
<text x="212.9" y="213.1">LVDS1_DATA3_N</text>
<text x="213.1" y="214.9">LVDS1_DATA3_P</text>
<text x="229.2" y="212.1">AA3</text>
<text x="229.2" y="214">AA4</text>
<text x="5.5" y="259.2">D</text>
<text x="413.6" y="259.2">D</text>
<text x="28.7" y="291.9">1</text>
<text x="80.4" y="291.9">2</text>
<text x="132.2" y="291.9">3</text>
<text x="183.8" y="291.9">4</text>
<text x="235.6" y="291.9">5</text>
<text x="287.3" y="291.9">6</text>
<text x="339" y="291.9">7</text>
<text x="390.7" y="291.9">8</text>
</g>
<g font-size="1.7" fill="#800000">
<text x="298.2" y="35.9">+3V3</text>
<text x="67.8" y="47">+1V1_VDDSOC_CAP</text>
<text x="339.7" y="55.4">HDMI_HPD</text>
<text x="73.7" y="65.6">+2V5</text>
<text x="337.2" y="61">HDMI_CEC_IN</text>
<text x="278.3" y="66.5">HDMI_CLK_N</text>
<text x="278.5" y="68.4">HDMI_CLK_P</text>
<text x="326" y="69.3">+3V3</text>
<text x="279.6" y="72.1">HDMI_D0_N</text>
<text x="279.6" y="77.6">HDMI_D1_N</text>
<text x="279.9" y="73.9">HDMI_D0_P</text>
<text x="279.6" y="83.2">HDMI_D2_N</text>
<text x="279.9" y="79.5">HDMI_D1_P</text>
<text x="279.9" y="85">HDMI_D2_P</text>
<text x="340.8" y="94.4">I2C2_SDA</text>
<text x="341.1" y="92.5">I2C2_SCL</text>
<text x="279.6" y="137">LVDS0_TX0_N</text>
<text x="279.6" y="142.6">LVDS0_TX1_N</text>
<text x="279.9" y="138.9">LVDS0_TX0_P</text>
<text x="279.6" y="148.1">LVDS0_TX2_N</text>
<text x="279.9" y="144.4">LVDS0_TX1_P</text>
<text x="279.9" y="150">LVDS0_TX2_P</text>
<text x="318.6" y="147.2">+3V3</text>
<text x="279.4" y="153.7">LVDS0_CLK_N</text>
<text x="279.6" y="155.6">LVDS0_CLK_P</text>
<text x="99.7" y="158.3">+2V5</text>
<text x="333.4" y="172.3">I2C3_SDA</text>
<text x="333.7" y="170.4">I2C3_SCL</text>
<text x="332.4" y="176">CABC_EN0</text>
<text x="332.4" y="177.8">DISP_PWM</text>
</g>
<g font-size="1.7" fill="#000080">
<text x="133.1" y="47">U1G</text>
<text x="304.5" y="45">R21</text>
<text x="304.5" y="46.9">47k</text>
<text x="313.8" y="45">R22</text>
<text x="313.8" y="46.9">47k</text>
<text x="327.9" y="46.9">C74</text>
<text x="81.2" y="50.8">R23</text>
<text x="92.3" y="50.8">0R</text>
<text x="327.9" y="48.7">100n</text>
<text x="99.8" y="56.1">C75</text>
<text x="99.8" y="58">220n</text>
<text x="350.6" y="55.4">14</text>
<text x="250" y="60">R24</text>
<text x="261.1" y="60">0R</text>
<text x="350.6" y="61">14</text>
<text x="373.2" y="65.4">R26</text>
<text x="376.2" y="60">R25</text>
<text x="387.3" y="60">0R</text>
<text x="81.2" y="69.3">R27</text>
<text x="92.3" y="69.3">0R</text>
<text x="291.2" y="66.5">14</text>
<text x="291.2" y="68.4">14</text>
<text x="373.2" y="67.3">0R</text>
<text x="99.8" y="74.7">C76</text>
<text x="99.8" y="76.5">220n</text>
<text x="291.2" y="72.1">14</text>
<text x="291.2" y="73.9">14</text>
<text x="291.2" y="77.6">14</text>
<text x="113.5" y="83.9">R30</text>
<text x="291.2" y="79.5">14</text>
<text x="291.2" y="83.2">14</text>
<text x="315.7" y="82.1">R28</text>
<text x="315.7" y="83.9">4k7</text>
<text x="325" y="82.1">R29</text>
<text x="325" y="83.9">4k7</text>
<text x="113.5" y="85.8">1k6</text>
<text x="291.2" y="85">14</text>
<text x="350.6" y="92.5">14</text>
<text x="350.6" y="94.4">14</text>
<text x="133.1" y="99">MCIMX6Q5EYM10AC</text>
<text x="136.9" y="128.7">U1F</text>
<text x="293.1" y="137">14</text>
<text x="293.1" y="138.9">14</text>
<text x="293.1" y="142.6">14</text>
<text x="293.1" y="144.4">14</text>
<text x="293.1" y="148.1">14</text>
<text x="293.1" y="150">14</text>
<text x="293.1" y="153.7">14</text>
<text x="293.1" y="155.6">14</text>
<text x="270.4" y="160.2">TP2</text>
<text x="270.4" y="158.3">TP1</text>
<text x="276" y="160.2">TP_25MILC</text>
<text x="276" y="158.3">TP_25MILC</text>
<text x="299" y="160">R31</text>
<text x="299" y="161.9">4k7</text>
<text x="308.3" y="160">R32</text>
<text x="308.3" y="161.9">4k7</text>
<text x="317.5" y="160">R33</text>
<text x="317.5" y="161.9">10k</text>
<text x="105.3" y="163.9">R34</text>
<text x="116.4" y="163.9">0R</text>
<text x="125.7" y="171.2">C77</text>
<text x="125.7" y="173">220n</text>
<text x="343.1" y="170.4">14</text>
<text x="343.1" y="172.3">14</text>
<text x="343.1" y="176">14</text>
<text x="343.1" y="177.8">14</text>
<text x="246.3" y="212.1">TP3</text>
<text x="246.3" y="214">TP4</text>
<text x="251.9" y="212.1">TP_25MILC</text>
<text x="251.9" y="214">TP_25MILC</text>
<text x="136.9" y="221.4">MCIMX6Q5EYM10AC</text>
<text x="359.5" y="273.3">iMX6 Rex</text>
<text x="385.4" y="273.3">Variant name not interpreted</text>
<text x="342.8" y="277.1">(c) 2013 FEDEVEL www.fedevel.com</text>
<text x="359.5" y="277.1">[06] - CPU - HDMI, LVDS.SchDoc</text>
<text x="378" y="277.1">CONFIDENTAL. Do not distribute.</text>
<text x="398.4" y="277.1">Checked by</text>
<text x="363.2" y="286.3">28/04/2013</text>
<text x="394.7" y="286.3">6</text>
<text x="402.1" y="282.7">V1I1</text>
<text x="402.1" y="286.3">20</text>
</g>
<g font-size="1.7" fill="#f00">
<text x="239.3" y="47">Net Class</text>
<text x="242.3" y="49.4">i</text>
<text x="241.2" y="128.7">Net Class</text>
<text x="244.2" y="131.1">i</text>
</g>
<g font-size="1.4" fill="#000080">
<text x="238.9" y="45.3">ClassName: HDMI</text>
<text x="261.1" y="65.7">DIFF100</text>
<text x="261.1" y="67.5">DIFF100</text>
<text x="261.1" y="71.2">DIFF100</text>
<text x="261.1" y="73.1">DIFF100</text>
<text x="261.1" y="76.8">DIFF100</text>
<text x="261.1" y="78.7">DIFF100</text>
<text x="261.1" y="82.3">DIFF100</text>
<text x="261.1" y="84.2">DIFF100</text>
<text x="240.7" y="126.9">ClassName: LVDS</text>
<text x="263" y="136.1">DIFF100</text>
<text x="263" y="138">DIFF100</text>
<text x="263" y="141.7">DIFF100</text>
<text x="263" y="143.6">DIFF100</text>
<text x="263" y="147.3">DIFF100</text>
<text x="263" y="149.1">DIFF100</text>
<text x="263" y="152.9">DIFF100</text>
<text x="263" y="154.7">DIFF100</text>
</g>
<text font-size="1.3" fill="#00f" x="385.4" y="271.6">Variant:</text>
<g font-size="1.1" fill="#800000">
<text x="116.4" y="63.8">HDMI_VP</text>
<text x="266.7" y="60.2">HDMI_CEC_IN</text>
<text x="359.5" y="60.2">HDMI_DDCCEC</text>
<text x="391" y="60.2">HDMI_CEC_IN</text>
<text x="116.4" y="69.4">HDMI_VPH</text>
<text x="114.6" y="78.7">HDMI_RESREF</text>
<text x="255.6" y="158.5">TP32_16767721</text>
<text x="255.6" y="160.3">TP31_16767721</text>
<text x="120.2" y="164">LVDS_2V5</text>
<text x="238.9" y="212.3">TP509</text>
<text x="238.9" y="214.1">TP510</text>
</g>
<g font-size="1.1" fill="#00f">
<text x="208.3" y="152.8" transform="rotate(-90 208.3 152.8)">NVCC_LVDS2P5</text>
<text x="208.3" y="206.6" transform="rotate(-90 208.3 206.6)">NVCC_LVDS2P5</text>
<text x="348.3" y="272.9">Title:</text>
<text x="348.3" y="276.6">Page Contents:</text>
<text x="402.1" y="280.3">Revision:</text>
<text x="348.3" y="282.2">Size:</text>
<text x="348.3" y="285.9">Date:</text>
<text x="363.2" y="282.2">DWG NO</text>
<text x="389.2" y="285.9">Sheet</text>
<text x="398.4" y="285.9">of</text>
</g>
</svg>
